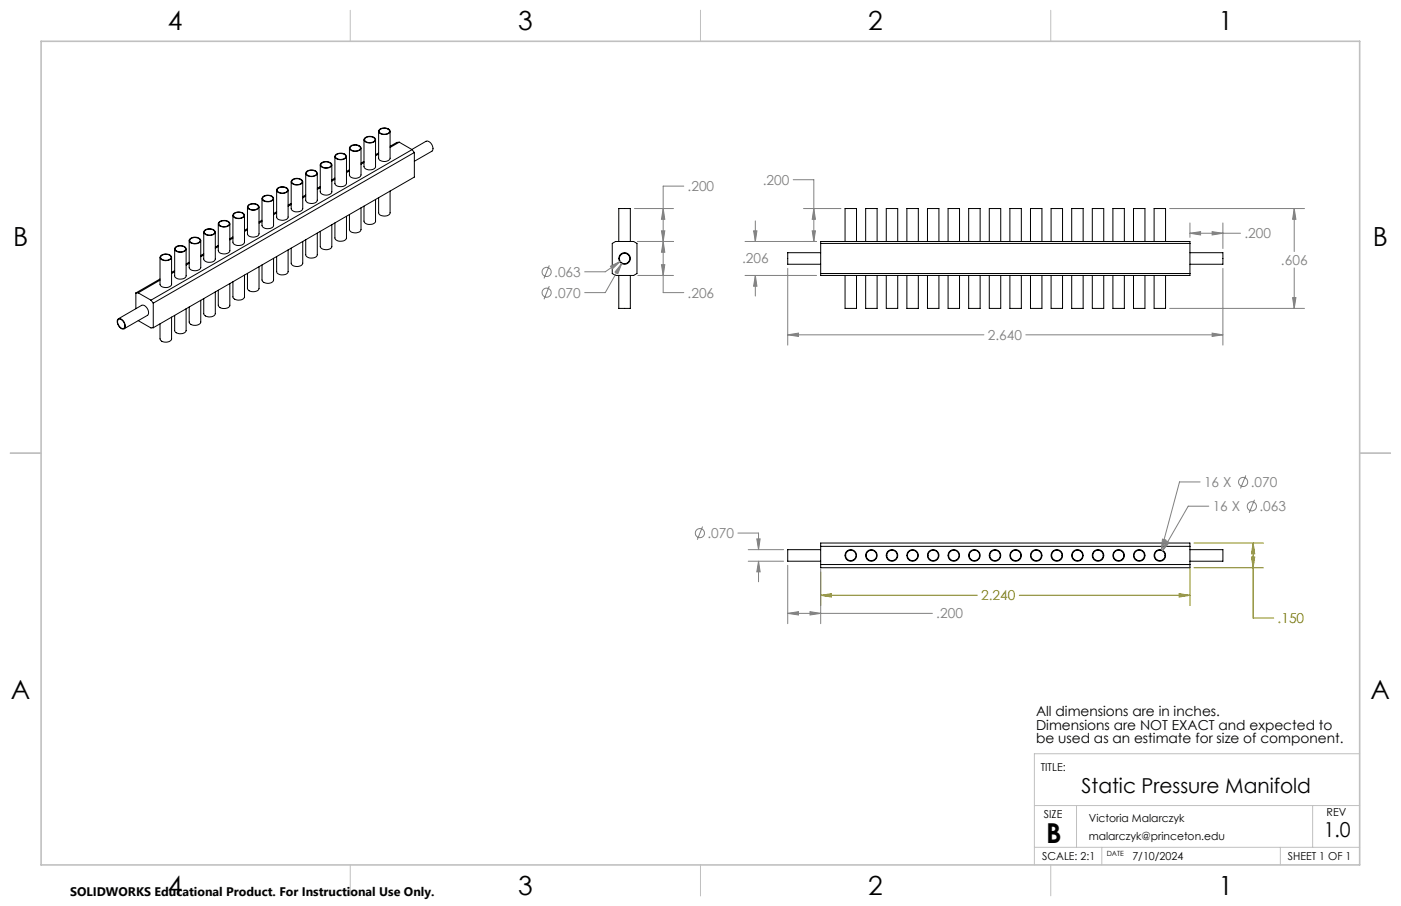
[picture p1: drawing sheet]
<svg xmlns="http://www.w3.org/2000/svg" width="432mm" height="279mm" viewBox="0 0 432 279" stroke-linecap="round" stroke-linejoin="round" font-family="sans-serif">
<g fill="none" stroke="#000" stroke-width=".31">
<path d="M117.1 39.8a2.25 2.25 0 0 1 3.1 .6 2 2 0 0 1-3.1 .7l-.4-.6zM85.3 58.6v8.3a2.03 2.03 0 0 0 3.5 0v-8.3M85.5 58.1a2.29 2.29 0 0 1 3.3 .4 1.97 1.97 0 0 1-1.7 1.2 1.97 1.97 0 0 1-1.8-1.1zM85.7 58.1a2 2 0 0 1 2.9 .5 1.77 1.77 0 0 1-1.6 1 1.77 1.77 0 0 1-1.6-1.1zM89.7 56v8.3a2.06 2.06 0 0 0 3.6 0v-8.3M90 55.5a2.25 2.25 0 0 1 3.3 .5 1.98 1.98 0 0 1-3.2 .7l-.3-.5zM90 55.7a2.01 2.01 0 0 1 3.1 .3 1.81 1.81 0 0 1-3.2 0zM94.2 53.4v8.3a2.06 2.06 0 0 0 3.6 0v-8.3M94.4 53a2.33 2.33 0 0 1 3.4 .3 2 2 0 0 1-1.8 1.2 2 2 0 0 1-1.8-1.1zM94.7 52.9a2.02 2.02 0 0 1 2.9 .5 1.79 1.79 0 0 1-1.6 1 1.79 1.79 0 0 1-1.6-1.1zM98.7 50.8v8.3a2.03 2.03 0 0 0 3.6 0v-8.3M98.7 57.9l-.9 .5"/>
<path d="M98.7 57.5l-.9 .6M98.9 50.3a2.29 2.29 0 0 1 3.4 .5 2 2 0 0 1-3.2 .7l-.4-.5zM99 50.5a2.01 2.01 0 0 1 3.1 .3 1.88 1.88 0 0 1-3.2 .2zM103.2 48.3v8.3a2.06 2.06 0 0 0 3.6 0v-8.3M103.2 55.3l-.9 .5M103.2 54.9l-.9 .6M103.4 47.8a2.28 2.28 0 0 1 3.4 .4 1.98 1.98 0 0 1-2.9 .9l-.6-.6zM103.7 47.7a1.97 1.97 0 0 1 2.9 .5 1.74 1.74 0 0 1-2.6 .8l-.6-.6zM107.7 45.6v8.3a2.03 2.03 0 0 0 3.6 0v-8.3M107.7 52.7l-.9 .5M107.7 52.4l-.9 .5M107.9 45.2a2.25 2.25 0 0 1 3.4 .4 2.03 2.03 0 0 1-3.2 .7l-.4-.4z"/>
<path d="M108 45.3a2.01 2.01 0 0 1 3.1 .3 1.81 1.81 0 0 1-3.2 0zM112.2 43.1v8.3a2.06 2.06 0 0 0 3.5 0v-8.3M112.2 50.1l-.9 .6M112.2 49.8l-.9 .5M112.4 42.6a2.33 2.33 0 0 1 3.3 .4 1.75 1.75 0 0 1-2.5 1l-1-.7zM112.6 42.5a2.02 2.02 0 0 1 3 .5 1.77 1.77 0 0 1-1.6 1 1.77 1.77 0 0 1-1.6-1zM116.7 40.5v8.3a2.03 2.03 0 0 0 3.5 0v-8.3M116.7 47.5l-1 .5M116.7 47.2l-1 .5M116.9 40.1a1.99 1.99 0 0 1 3.2 .4 1.9 1.9 0 0 1-3.2 .1zM120.2 58.9v6.7a2.03 2.03 0 0 1-3.5 0v-4.6M123 43.9l-2.8 1.6"/>
<path d="M123 43.9l4 2.2M123 43.9h-.7l-2.1 1.2M126.9 46.1l4.4-2.5a2.05 2.05 0 0 1 1.8 3l-5.4 3.1M127 46.1l-80.5 46.5M127 46.1l.7 .9M127.7 47l-80.5 46.5M127.7 47v7.6l-80.5 46.5M49.3 79.4v8.3a2.06 2.06 0 0 0 3.6 0v-8.3M49.6 78.8a2.19 2.19 0 0 1 3.3 .6 2.09 2.09 0 0 1-3.5 0zM49.7 79a2.15 2.15 0 0 1 3 .2 1.78 1.78 0 0 1-1.5 1.1 1.78 1.78 0 0 1-1.7-.9zM53.8 76.8v8.3a2.07 2.07 0 0 0 3.6 .1v-8.4M53.9 76.4a2.35 2.35 0 0 1 3.4 .2 1.41 1.41 0 0 1-1.8 1.2 1.18 1.18 0 0 1-1.6-1.4z"/>
<path d="M54.2 76.3a2.07 2.07 0 0 1 3 .3 1.79 1.79 0 0 1-3 .6l-.2-.4zM58.3 74.2v8.3a2.06 2.06 0 0 0 3.6 0v-8.3M58.4 73.8a2.17 2.17 0 0 1 3.5 .4 2.12 2.12 0 0 1-3.6 .1zM58.9 73.6a1.86 1.86 0 0 1 2.8 .7 1.87 1.87 0 0 1-3.2-.1zM62.8 71.6v8.3a2.06 2.06 0 0 0 3.6 0v-8.3M62.8 78.6l-.9 .6M62.8 78.3l-.9 .5M63.1 71a2.23 2.23 0 0 1 3.3 .6 2.12 2.12 0 0 1-3.6 .1zM63.1 71.2a1.91 1.91 0 0 1 3.1 .5 1.94 1.94 0 0 1-3.2-.1zM67.3 69v8.3a2.06 2.06 0 0 0 3.5 0v-8.3M67.3 76l-.9 .6M67.3 75.7l-.9 .5"/>
<path d="M67.4 68.6a2.35 2.35 0 0 1 3.4 .2 1.42 1.42 0 0 1-1.9 1.2 1.17 1.17 0 0 1-1.5-1.4zM67.6 68.6a2.11 2.11 0 0 1 3.1 .3 1.77 1.77 0 0 1-1.6 1 1.77 1.77 0 0 1-1.6-.9zM71.8 66.4v8.3a2.09 2.09 0 0 0 3.5 .2l.1-8.5M71.8 73.4l-1 .6M71.8 73.1l-1 .5M71.9 66a2.21 2.21 0 0 1 3.5 .4 2.12 2.12 0 0 1-3.6 .1zM72.1 66a2.07 2.07 0 0 1 3 .3 1.79 1.79 0 0 1-2.9 .6l-.2-.5zM76.3 63.8v8.3a2.06 2.06 0 0 0 3.5 0v-8.3M76.3 70.8l-.9 .6M76.3 70.5l-.9 .5M76.6 63.2a2.16 2.16 0 0 1 3.2 .7 2.14 2.14 0 0 1-3.5 0zM76.8 63.2a1.91 1.91 0 0 1 2.9 .7 1.9 1.9 0 0 1-3.3-.1z"/>
<path d="M80.8 61.2v8.3a2.06 2.06 0 0 0 3.5 0v-8.3M80.8 68.3l-1 .5M80.8 67.9l-1 .5M81.1 60.6a2.23 2.23 0 0 1 3.2 .6 2.09 2.09 0 0 1-3.5 .1zM81.1 60.8a1.91 1.91 0 0 1 3 .5 1.94 1.94 0 0 1-3.2-.1zM84.3 79.7v6.7a2.05 2.05 0 0 1-3.5 0v-4.7M85.3 65.7l-1 .5M85.3 65.3l-1 .6M88.8 77.1v6.6a2.09 2.09 0 0 1-3.5 .3v-4.9M89.7 63.1l-.9 .5M89.7 62.7l-.9 .6M93.3 74.5v6.7a2.06 2.06 0 0 1-3.6 0v-4.7"/>
<path d="M94.2 60.5l-.9 .5M94.2 60.1l-.9 .6M97.8 71.9v6.7a2.06 2.06 0 0 1-3.6 0v-4.7M102.3 69.3v6.7a2.06 2.06 0 0 1-3.6 0v-4.7M106.8 66.7v6.7a2.13 2.13 0 0 1-3.5 .2l-.1-4.8M111.3 64.1v6.7a2.06 2.06 0 0 1-3.6 0v-4.7M115.7 61.5v6.7a2.06 2.06 0 0 1-3.5 0v-4.6M188.7 75.1l1-.6h5.6l1 .6v9.2l-1 .6h-5.6l-1-.6zM190.7 74.5v-10.2h3.6v10.2M252.9 77.9h-10.1v3.6h10.1M252.9 75.1h113.8M252.9 74.5h113.8v10.4h-113.8z"/>
<path d="M260.5 74.5v-10.2h3.5v10.2M266.8 74.5v-10.2h3.5v10.2M273.2 74.5v-10.2h3.5v10.2M279.5 74.5v-10.2h3.5v10.2M285.9 74.5v-10.2h3.5v10.2M292.2 74.5v-10.2h3.5v10.2M298.6 74.5v-10.2h3.5v10.2M304.9 74.5v-10.2h3.5v10.2M311.3 74.5v-10.2h3.5v10.2M317.6 74.5v-10.2h3.5v10.2M324 74.5v-10.2h3.5v10.2M330.3 74.5v-10.2h3.5v10.2"/>
<path d="M336.7 74.5v-10.2h3.5v10.2M343 74.5v-10.2h3.5v10.2M349.4 74.5v-10.2h3.5v10.2M355.7 74.5v-10.2h3.5v10.2M366.7 77.9h10.2v3.6h-10.2M36.3 98.5a1.41 1.41 0 0 1 2 1 1.1 1.1 0 0 1 .4 1.2 1.1 1.1 0 0 1-1.1 .7 2.4 2.4 0 0 1-1.3-2.9zM36.4 98.6a1.77 1.77 0 0 1 2.1 2.2 .96 .96 0 0 1-1.1 .5 .96 .96 0 0 1-.7-.9l-.5-1zM36.5 98.3l7.2-4.1a2.08 2.08 0 0 1 1.7 3.1l-7.2 4.1M41.9 90.3v4.9M42.6 90.3h-.7M42.6 90.3l3.9 2.3M42.6 98.9l3.9 2.2h.7"/>
<path d="M46.5 92.6l.7 .9M47.2 93.5v7.6M49.3 86.4l-6.7 3.9M49.3 86l-7.4 4.3M52.9 97.8v6.7a2.05 2.05 0 0 1-3.6 0v-4.6M53.8 83.8l-.9 .5M53.8 83.5l-.9 .5M57.4 95.2v6.7a2.03 2.03 0 0 1-3.6 0v-4.6M58.3 81.2l-.9 .5M58.3 80.9l-.9 .5M61.9 92.6v6.7a2.05 2.05 0 0 1-3.6 0v-4.6M66.4 90v6.7a2.06 2.06 0 0 1-3.6 0v-4.6"/>
<path d="M70.8 87.4v6.7a2.05 2.05 0 0 1-3.5 0v-4.6M75.4 84.8v6.7a2.09 2.09 0 0 1-3.6 0v-4.6M79.8 82.3v6.6a2.05 2.05 0 0 1-3.5 0v-4.6M190.7 84.9v10.2h3.6v-10.2M252.9 84.3h113.8M260.5 84.9v10.2h3.5v-10.2M266.8 84.9v10.2h3.5v-10.2M273.2 84.9v10.2h3.5v-10.2M279.5 84.9v10.2h3.5v-10.2M285.9 84.9v10.2h3.5v-10.2M292.2 84.9v10.2h3.5v-10.2M298.6 84.9v10.2h3.5v-10.2"/>
<path d="M304.9 84.9v10.2h3.5v-10.2M311.3 84.9v10.2h3.5v-10.2M317.6 84.9v10.2h3.5v-10.2M324 84.9v10.2h3.5v-10.2M330.3 84.9v10.2h3.5v-10.2M336.7 84.9v10.2h3.5v-10.2M343 84.9v10.2h3.5v-10.2M349.4 84.9v10.2h3.5v-10.2M355.7 84.9v10.2h3.5v-10.2M252.9 169.5h-10.1v3.6h10.1M252.9 167.5h113.8v7.6h-113.8zM252.9 174.1h113.8"/>
<path d="M252.9 168.5h113.8M366.7 169.5h10.2v3.6h-10.2"/>
<circle cx="192.5" cy="79.7" r="1.78"/>
<circle cx="192.5" cy="79.7" r="1.61"/>
<circle cx="262.2" cy="171.3" r="1.77"/>
<circle cx="262.2" cy="171.3" r="1.6"/>
<circle cx="268.6" cy="171.3" r="1.77"/>
<circle cx="268.6" cy="171.3" r="1.6"/>
<circle cx="274.9" cy="171.3" r="1.77"/>
<circle cx="274.9" cy="171.3" r="1.6"/>
<circle cx="281.3" cy="171.3" r="1.77"/>
<circle cx="281.3" cy="171.3" r="1.6"/>
<circle cx="287.6" cy="171.3" r="1.77"/>
<circle cx="287.6" cy="171.3" r="1.6"/>
<circle cx="294" cy="171.3" r="1.77"/>
<circle cx="294" cy="171.3" r="1.6"/>
<circle cx="300.3" cy="171.3" r="1.77"/>
<circle cx="300.3" cy="171.3" r="1.6"/>
<circle cx="306.7" cy="171.3" r="1.77"/>
<circle cx="306.7" cy="171.3" r="1.6"/>
<circle cx="313" cy="171.3" r="1.6"/>
<circle cx="313" cy="171.3" r="1.77"/>
<circle cx="319.4" cy="171.3" r="1.6"/>
<circle cx="319.4" cy="171.3" r="1.77"/>
<circle cx="325.7" cy="171.3" r="1.6"/>
<circle cx="325.7" cy="171.3" r="1.77"/>
<circle cx="332.1" cy="171.3" r="1.6"/>
<circle cx="332.1" cy="171.3" r="1.77"/>
<circle cx="338.4" cy="171.3" r="1.6"/>
<circle cx="338.4" cy="171.3" r="1.77"/>
<circle cx="344.8" cy="171.3" r="1.6"/>
<circle cx="344.8" cy="171.3" r="1.77"/>
<circle cx="351.1" cy="171.3" r="1.6"/>
<circle cx="351.1" cy="171.3" r="1.77"/>
<circle cx="357.5" cy="171.3" r="1.6"/>
<circle cx="357.5" cy="171.3" r="1.77"/>
</g>
<g fill="none" stroke="#808080" stroke-width=".31">
<path d="M210.7 57.4h-6.3v32.8h6.3M244.5 55.4h6.3v19.1M195.5 64.3h12.1M196.6 74.5h11M203.9 71.2h1l-.5 3.3zM204.4 64.3l.5 3.3h-1zM204.4 74.5l.5 3.3h-1zM229.6 74.5h22.1M232.3 71.2h1l-.5 3.3zM232.8 68.1v6.4M247.7 64.3h11.5M250.3 71.2h1l-.5 3.3z"/>
<path d="M250.8 64.3l.5 3.3h-1zM360.5 64.3h41.6M366.7 68.8v4.4M366.7 71.9h15.6M366.7 71.9l3.3-.5v1.1zM373.6 71.4l3.3 .5-3.3 .6zM376.9 68.8v7.9M398.9 64.3v13.3M398.9 64.3l.5 3.3h-1zM169.3 88.2l-1.6 4.1M169.3 81.8l-1.6 4.1M188.2 82.1l3-1.5-2.4 2.3z"/>
<path d="M191.2 80.6l-4.7 3.2h-6.3M191.6 81.2l-1.2 3.2-.9-.5zM191.6 81.2l-5.1 9h-6.3M196.6 84.9h11M203.9 81.6h1l-.5 3.3zM229.6 84.9h22.1M232.8 84.9l.5 3.4h-1zM232.8 84.9v6.4M242.8 82.8v23.6M360.5 95.1h41.6M376.9 82.8v23.6M398.4 91.8h1l-.5 3.3z"/>
<path d="M398.9 82.6v12.5M242.8 103.3l3.3-.6v1.1zM242.8 103.3h60.4M316.2 103.3h60.7M373.6 102.7l3.3 .6-3.3 .5zM369.9 148.6h-6.4l-5.6 21M372.6 156.1h-6.4l-7.9 13.8M384 146.6l-1.7 4M386.6 154.1l-1.6 4.1M216.5 162.4l-1.6 4M227.4 164.4h6.4v5.1M230.6 169.5h10.9"/>
<path d="M230.6 173.1h10.9M233.3 166.2h1l-.5 3.3zM233.8 173.1l.5 3.3h-1zM233.8 173.1v6.3M242.8 174.3v18M252.9 175.4v16.9M358.3 166.3l1 .2-1.4 3.1zM359.5 166.8l.9 .5-2.1 2.6zM242.8 189.2l3.3-.6v1.1zM242.8 189.2h44.6M249.7 188.6l3.2 .6-3.2 .5z"/>
<circle cx="168.5" cy="83.9" r="1.41"/>
<circle cx="168.5" cy="90.2" r="1.41"/>
<circle cx="383.2" cy="148.6" r="1.41"/>
<circle cx="385.8" cy="156.1" r="1.42"/>
<circle cx="215.7" cy="164.4" r="1.41"/>
</g>
<path d="M252.9 176.4v10.4M366.7 174.8v12M368 167.5h21.4M368 175.1h21.4M385.7 171.8h1l-.5 3.3zM386.2 167.5l.5 3.3h-1zM386.2 167.5v23.1h6.4M252.9 183.6l3.4-.5v1zM252.9 183.6h48.3M314.1 183.6h52.6M363.4 183.1l3.3 .5-3.3 .5z" fill="none" stroke="#808000" stroke-width=".31"/>
<g fill="none" stroke="#c0c0c0" stroke-width=".31">
<path d="M108 3.2v9.5M215.9 3.2v9.5M323.8 3.2v9.5M3.1 139.7h9.6M419.1 139.7h9.5M419.1 232.4h-100.3v34.3M318.8 248.4h100.3M331.8 248.4v12.9M404.6 248.4v12.9M108 266.7v9.6M215.9 266.7v9.6M318.8 261.3h100.3"/>
<path d="M323.8 266.7v9.6M339.6 261.3v5.4M394.6 261.3v5.4"/>
</g>
<path d="M12.7 12.7h406.4v254h-406.4z" fill="none" stroke="#c0c0c0" stroke-width=".5"/>
<path d="M252.9 183.6l3.4-.5v1zM363.4 183.1l3.3 .5-3.3 .5zM386.2 167.5l.5 3.3h-1zM385.7 171.8h1l-.5 3.3z" fill="#808000"/>
<path d="M250.8 64.3l.5 3.3h-1zM250.3 71.2h1l-.5 3.3zM232.3 71.2h1l-.5 3.3zM232.8 84.9l.5 3.4h-1zM366.7 71.9l3.3-.5v1.1zM373.6 71.4l3.3 .5-3.3 .6zM242.8 103.3l3.3-.6v1.1zM373.6 102.7l3.3 .6-3.3 .5zM398.4 91.8h1l-.5 3.3zM398.9 64.3l.5 3.3h-1zM203.9 71.2h1l-.5 3.3zM204.4 64.3l.5 3.3h-1zM204.4 74.5l.5 3.3h-1zM203.9 81.6h1l-.5 3.3zM191.6 81.2l-2.1 2.7 .9 .5zM188.2 82.1l.6 .8 2.4-2.3zM249.7 188.6l3.2 .6-3.2 .5zM242.8 189.2l3.3-.6v1.1zM233.3 166.2h1l-.5 3.3zM233.8 173.1l.5 3.3h-1zM359.5 166.8l-1.2 3.1 2.1-2.6zM358.3 166.3l-.4 3.3 1.4-3.1z" fill="#808080"/>
<text font-size="8.5" x="322.4" y="259.9">B</text>
<g font-size="8.1">
<text x="51.7" y="9.3">4</text>
<text x="159.7" y="9.3">3</text>
<text x="267.6" y="9.3">2</text>
<text x="375.6" y="9.3">1</text>
<text x="4" y="76">B</text>
<text x="423.1" y="76">B</text>
<text x="3.3" y="215.7">A</text>
<text x="422.4" y="215.7">A</text>
<text x="51.7" y="276">4</text>
<text x="159.7" y="276">3</text>
<text x="267.6" y="276">2</text>
<text x="375.6" y="276">1</text>
</g>
<g font-size="6.3">
<text x="333.4" y="244.5">Static Pressure Manifold</text>
<text x="408" y="258.2">1.0</text>
</g>
<g font-size="4.2" fill="#808080">
<text x="211.9" y="59">.200</text>
<text x="235.1" y="57">.200</text>
<text x="383.5" y="73.5">.200</text>
<text x="228.7" y="81">.206</text>
<text x="394.8" y="81.7">.606</text>
<text x="170.8" y="85.4">.063</text>
<text x="170.8" y="91.8">.070</text>
<text x="211.9" y="91.8">.206</text>
<text x="304.4" y="104.8">2.640</text>
<text x="371.1" y="150.2">16 X</text>
<text x="385.5" y="150.2">.070</text>
<text x="373.8" y="157.7">16 X</text>
<text x="388.2" y="157.7">.063</text>
<text x="218.1" y="165.9">.070</text>
<text x="288.6" y="190.7">.200</text>
</g>
<g font-size="4.2" fill="#808000">
<text x="302.4" y="185.2">2.240</text>
<text x="393.8" y="192.2">.150</text>
</g>
<g font-size="4.2">
<text x="319.3" y="220.9">All dimensions are in inches.</text>
<text x="319.3" y="225.1">Dimensions are NOT EXACT and expected to</text>
<text x="319.3" y="229.3">be used as an estimate for size of component.</text>
</g>
<text font-size="3.8" x="21.6" y="276.3">SOLIDWORKS Educational Product. For Instructional Use Only.</text>
<g font-size="3.4">
<text x="320.8" y="237.7">TITLE:</text>
<text x="408.9" y="251.7">REV</text>
<text x="321.7" y="252.2">SIZE</text>
<text x="335.6" y="253.4">Victoria Malarczyk</text>
<text x="335.6" y="258.9">malarczyk@princeton.edu</text>
<text x="321.2" y="265.2">SCALE: 2:1</text>
<text x="349" y="265.2">7/10/2024</text>
<text x="396.9" y="265.2">SHEET 1 OF 1</text>
</g>
<text font-size="2.2" x="341.1" y="264">DATE</text>
</svg>
